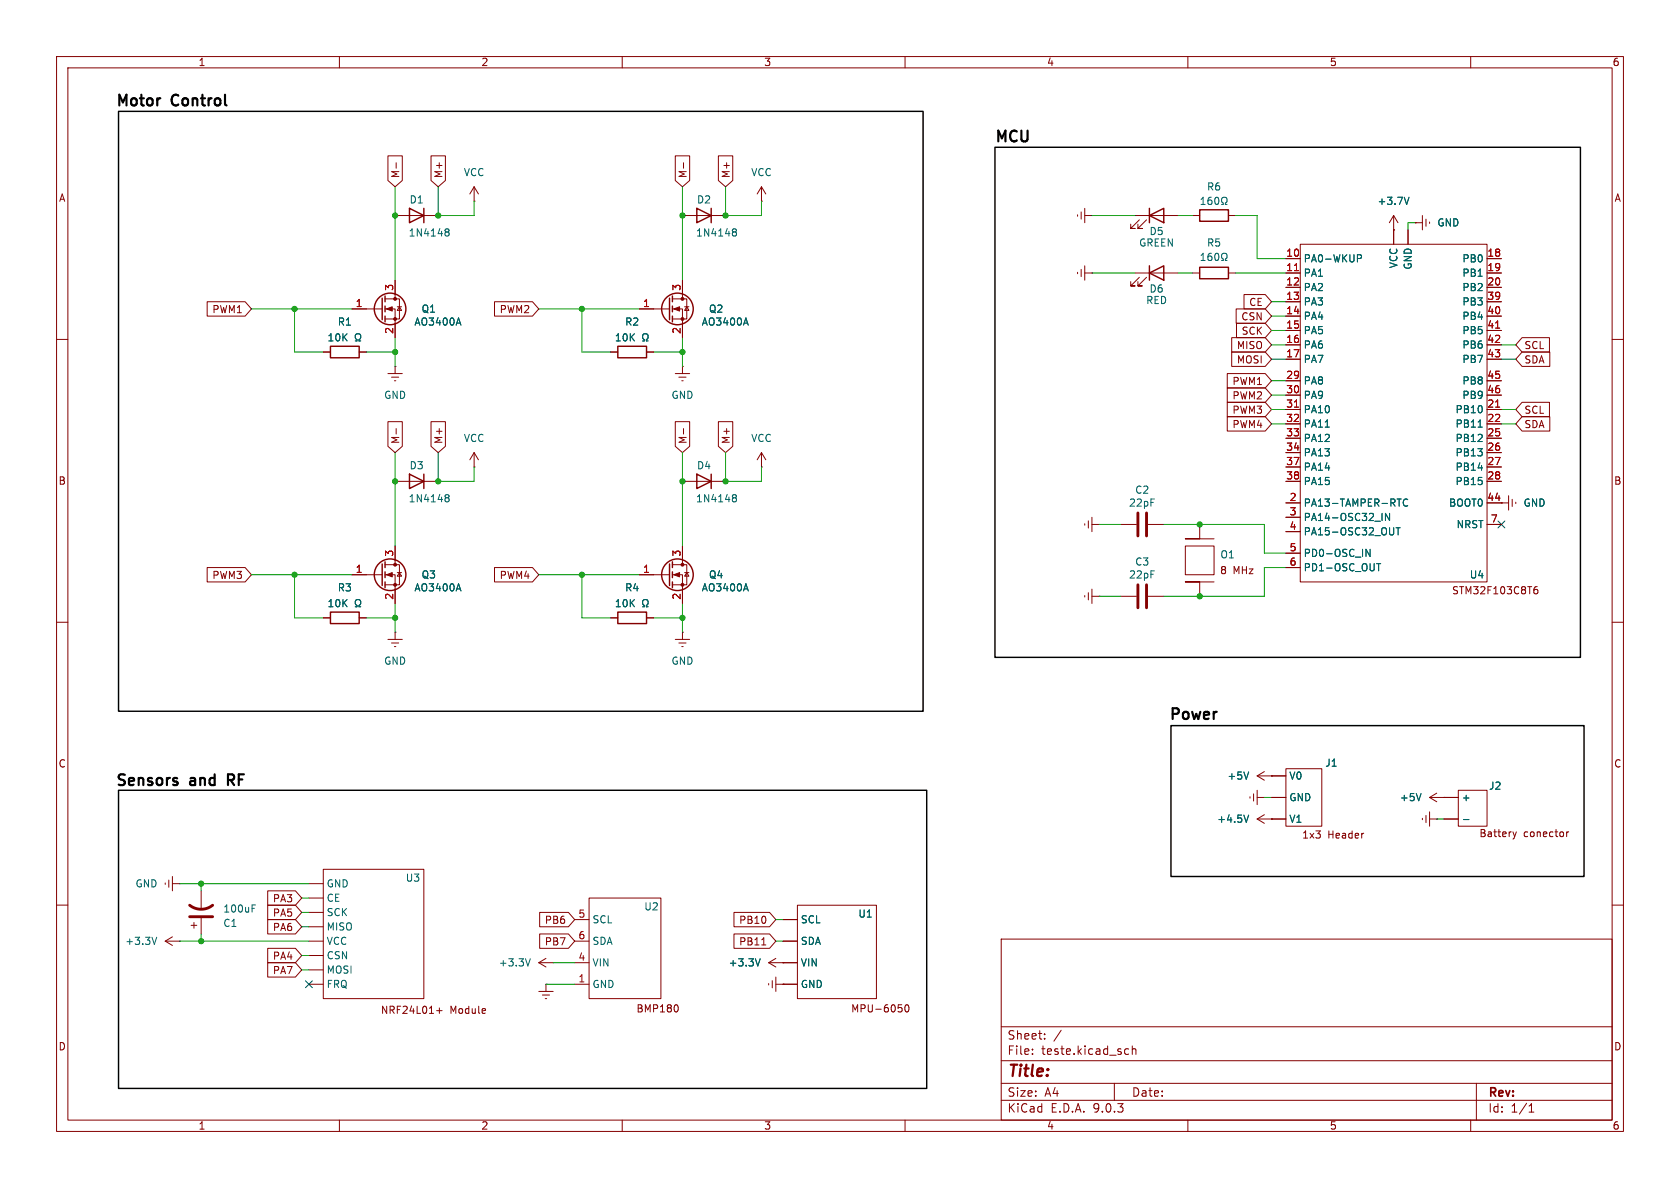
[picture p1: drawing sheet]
<svg xmlns="http://www.w3.org/2000/svg" width="297mm" height="210mm" viewBox="0 0 297 210" stroke-linecap="round" stroke-linejoin="round" font-family="sans-serif">
<g fill="none" stroke="#840000" stroke-width=".18">
<path d="M10 10h277v190h-277zM12 12h273v186h-273zM60 10v2M110 10v2M160 10v2M210 10v2M260 10v2M68.6 27.6h2.5v4.3l-1.3 1.1-1.2-1.1zM69.8 38.1h7.7M70 28.8v.9M76.2 27.6h2.5v4.3l-1.2 1.1-1.3-1.1zM83.8 35.6h.1"/>
<path d="M83.8 33v2.6M83.8 33l-.7 1.3M83.8 33l.8 1.3M119.4 27.6h2.5v4.3l-1.3 1.1-1.2-1.1zM120.6 38.1h7.7M120.8 28.8v.9M127 27.6h2.5v4.3l-1.2 1.1-1.3-1.1zM134.6 35.6h.1M134.6 33v2.6M134.6 33l-.7 1.3M134.6 33l.8 1.3M190.5 38v.2"/>
<path d="M191.1 37.5v1.2M191.8 36.8v2.6M191.8 38.1h1.2M193 38.1h.1M200.7 38.1h7.6M201.4 38.9l-1.5 1.5h.8h-.8v-.8M202.7 38.9l-1.5 1.5h.7h-.7v-.8M210.8 38.1h1.3M217.2 38.1h1.2M246.4 38.1v5.1M246.4 38.1l-.8 1.3M246.4 38.1l.7 1.3"/>
<path d="M250.2 39.4h.1M250.2 39.4h1.3M251.5 38.1v2.5M252.1 38.7v1.3M252.7 39.2v.3M36.6 53.3h6.7l1.1 1.3-1.1 1.3h-6.7zM62.2 54.6h5.4M68.1 52.8h2.5v3.6h-2.5M68.1 54.6h1.7v5.1M69.8 49.5v3.3M70.2 54.2h.8M70.6 54.2l.4 .7h-.8z"/>
<path d="M87.4 53.3h6.7l1.1 1.3-1.1 1.3h-6.7zM113 54.6h5.4M118.9 52.8h2.5v3.6h-2.5M118.9 54.6h1.7v5.1M120.6 49.5v3.3M121 54.2h.8M121.4 54.2l.4 .7h-.8zM190.5 48.1v.3M191.1 47.6v1.3M191.8 47v2.5M191.8 48.3h1.2M193 48.3h.1"/>
<path d="M200.7 48.3h7.6M201.4 49l-1.5 1.5h.8h-.8v-.7M202.7 49l-1.5 1.5h.7h-.7v-.7M210.8 48.3h1.3M217.2 48.3h1.2M217.7 59.7h6l1.1 1.3-1.1 1.2h-6zM218.5 54.6h5.2l1.1 1.3-1.1 1.3h-5.2zM218.6 57.1h5.1l1.1 1.3-1.1 1.3h-5.1zM219.9 52.1h3.8l1.1 1.2-1.1 1.3h-3.8zM227.3 48.3h2.6M227.3 45.7h2.6M227.3 50.8h2.6"/>
<path d="M227.3 53.3h2.6M227.3 55.9h2.6M227.3 58.4h2.6M229.9 43.2h33v59.7h-33zM246.4 40.6h.1M248.9 40.6v2.6M262.9 48.3h2.5M262.9 45.7h2.5M262.9 50.8h2.5M262.9 53.3h2.5M262.9 55.9h2.5M262.9 58.4h2.5"/>
<path d="M269.1 59.7h4.8v2.5h-4.8l-1.1-1.2zM10 60h2M57.1 62.2h1.3M63.5 62.2h1.3M68.6 74.5h2.5v4.4l-1.3 1.1-1.2-1.1zM68.6 66h2.5M69.2 66.7h1.3M69.7 67.3h.3M69.8 64.8h.1M69.8 64.8v1.2M70 75.8v.9M76.2 74.5h2.5v4.4l-1.2 1.1-1.3-1.1z"/>
<path d="M107.9 62.2h1.3M114.3 62.2h1.3M119.4 74.5h2.5v4.4l-1.3 1.1-1.2-1.1zM119.4 66h2.5M120 66.7h1.3M120.5 67.3h.3M120.6 64.8h.1M120.6 64.8v1.2M120.8 75.8v.9M127 74.5h2.5v4.4l-1.2 1.1-1.3-1.1zM217 71.1h6.7l1.1 1.3-1.1 1.3h-6.7zM217 68.6h6.7l1.1 1.3-1.1 1.2h-6.7z"/>
<path d="M217 66h6.7l1.1 1.3-1.1 1.3h-6.7zM217 73.7h6.7l1.1 1.2-1.1 1.3h-6.7zM217.7 62.2h6l1.1 1.3-1.1 1.3h-6zM227.3 67.3h2.6M227.3 61h2.6M227.3 63.5h2.6M227.3 69.9h2.6M227.3 72.4h2.6M227.3 74.9h2.6M227.3 77.5h2.6M262.9 67.3h2.5M262.9 61h2.5"/>
<path d="M262.9 63.5h2.5M262.9 69.9h2.5M262.9 72.4h2.5M262.9 74.9h2.5M262.9 77.5h2.5M269.1 62.2h4.9v2.6h-4.9l-1.1-1.3zM269.1 71.1h4.8v2.6h-4.8l-1.1-1.3zM269.1 73.7h4.9v2.5h-4.9l-1.1-1.3zM285 60h2M68.1 99.8h2.5v3.6h-2.5M69.8 85.1h7.7M69.8 96.5v3.3"/>
<path d="M83.8 82.6h.1M83.8 80l-.7 1.3M83.8 80l.8 1.3M83.8 80v2.6M118.9 99.8h2.5v3.6h-2.5M120.6 85.1h7.7M120.6 96.5v3.3M134.6 82.6h.1M134.6 80l-.7 1.3M134.6 80l.8 1.3M134.6 80v2.6M191.8 92.6v.2"/>
<path d="M192.4 92.1v1.2M193 92.7h1.3M193 91.4v2.6M194.3 92.7h.1M198.1 92.7h2.8M202.9 92.7h2.8M209.5 96.5h5.1v5.1h-5.1zM212.1 92.7v2.6h-2.6h5.1M227.3 85.1h2.6M227.3 88.9h2.6M227.3 80h2.6M227.3 82.6h2.6"/>
<path d="M227.3 91.4h2.6M227.3 94h2.6M227.3 97.8h2.6M262.9 85.1h2.5M262.9 88.9h3.8M262.9 92.7h2.5M262.9 80h2.5M262.9 82.6h2.5M265.4 88.9h.1M266.7 87.6v2.6M267.3 88.3v1.2M268 88.8v.2"/>
<path d="M10 110h2M36.6 100.3h6.7l1.1 1.3-1.1 1.3h-6.7zM57.1 109.2h1.3M62.2 101.6h5.4M63.5 109.2h1.3M68.1 101.6h1.7v5.1M68.6 113h2.5M69.2 113.7h1.3M69.7 114.3h.3M69.8 111.8h.1M69.8 111.8v1.2M70.2 101.2h.8"/>
<path d="M70.6 101.2l.4 .7h-.8zM87.4 100.3h6.7l1.1 1.3-1.1 1.3h-6.7zM107.9 109.2h1.3M113 101.6h5.4M114.3 109.2h1.3M118.9 101.6h1.7v5.1M119.4 113h2.5M120 113.7h1.3M120.5 114.3h.3M120.6 111.8h.1M120.6 111.8v1.2M121 101.2h.8"/>
<path d="M121.4 101.2l.4 .7h-.8zM191.8 105.3v.2M192.4 104.8v1.2M193 104.1v2.6M193 105.4h1.3M194.3 105.4h.1M198.1 105.4h2.8M202.9 105.4h2.8M214.6 102.9h-5.1h2.6v2.5M227.3 100.3h2.6M271.2 104.4l.2-.2h.2l.3 .2v.3l-.3 .3-.3-.1-.1-.2M271.8 103.7l-.4 .1-.2 .4"/>
<path d="M285 110h2M222.2 139.7v2.5M222.2 137.2l1.3 .7M222.2 137.2h5.1M223.5 136.4l-1.3 .8M224.8 137.2h.1M227.3 135.9h6.4v10.2h-6.4zM257.8 139.7h5.1v6.4h-5.1zM29.2 156.1v.2M29.8 155.6v1.2M30.5 156.2h1.2M30.5 154.9v2.6"/>
<path d="M31.7 156.2h.1M35.6 157.5v3.3M47.3 157.5h4.9l1.1 1.3-1.1 1.2h-4.9zM54.6 156.2h2.5M54.6 158.8h2.5M57.1 153.7h17.8v22.8h-17.8zM104.1 158.8h12.7v17.7h-12.7zM221 140.8v.3M221.6 140.3v1.3M222.2 141h1.3M222.2 144.8h5.1M222.2 144.8l1.3 .7"/>
<path d="M223.5 141h.1M223.5 144l-1.3 .8M224.8 144.8h.1M224.8 141h2.5M251.5 144.7v.2M252.1 144.1v1.3M252.7 141h5.1M252.7 144.8h1.3M252.7 143.5v2.6M252.7 141l1.3 .7M254 144.8h.1M254 140.2l-1.3 .8"/>
<path d="M255.3 141h.1M255.3 144.8h2.5M267.5 147.1l.3 .8M267.8 147.9l-.2 .4M268.1 147.1l-.3 .8M277 147.1v.8M277.3 147.1l-.3 .2M10 160h2M29.2 166.4h2.5M29.2 166.4l1.3 .7M30.5 165.6l-1.3 .8M31.7 166.4h.1"/>
<path d="M33.8 163.6h1M34.3 163.1v1M35.6 162.3v2.8M47.3 167.6h4.9l1.1 1.3-1.1 1.3h-4.9zM47.3 162.6h4.9l1.1 1.2-1.1 1.3h-4.9zM47.3 160h4.9l1.1 1.3-1.1 1.3h-4.9zM47.3 170.2h4.9l1.1 1.3-1.1 1.2h-4.9zM54.6 161.3h2.5M54.6 163.8h2.5M54.6 166.4h2.5M54.6 168.9h2.5M54.6 171.5h2.5"/>
<path d="M54.6 174h2.5M77.2 178.7h1M77.7 178.2v.9M95.2 170.2l1.3 .7M95.2 170.2h2.6M95.2 175.3h2.6M95.4 165.1h5.1l1.1 1.3-1.1 1.2h-5.1zM95.4 161.3h5.1l1.1 1.3-1.1 1.2h-5.1zM95.9 175.9h1.3M96.4 176.5h.2M96.5 174h.1M96.5 169.4l-1.3 .8"/>
<path d="M96.5 174v1.3M97.8 170.2h.1M101.6 166.4h2.5M101.6 174h2.5M101.6 170.2h2.5M101.6 162.6h2.5M119.7 177.7l.2 .4-.2 .7M129.8 165.1h6.2l1.2 1.3-1.2 1.2h-6.2zM129.8 161.3h6.2l1.2 1.3-1.2 1.2h-6.2zM134.7 167h.7M135.9 170.2h5.1M135.9 173.9v.2"/>
<path d="M135.9 170.2l1.3 .7M136.5 173.4v1.2M137.2 174h3.8M137.2 172.7v2.6M137.2 169.4l-1.3 .8M138.4 174h.1M138.4 170.2h.1M138.4 166.4h2.6M138.4 162.6h2.6M141 160h13.9v16.5h-13.9zM158.8 177.6h.6M159.4 178.2l.1 .1-.1 .5"/>
<path d="M160.1 177.7l.2-.1a.68 .68 0 0 1 .4 .7 .68 .68 0 0 1-.4 .6l-.2-.1-.1-.4zM177 166h108v32h-108zM285 160h2M60 198v2M110 198v2M160 198v2M177 194.5h108M177 191.5h108M177 187.5h108M177 181.5h108M182.5 186.3v.1M182.5 185.5v.1"/>
<path d="M184.7 183.6v.1M184.7 182.8v.1M187.6 182.1l-1.3 2M197 191.5v3M199 186.3h.5M199 185.5h.5M200.2 185.5l.2-.1 .3 .1 .1 .9M200.2 184.9v1.5M210 198v2M260 198v2M261 191.5v6.5M270.3 196.6h.9"/>
<path d="M270.3 195.5l.4-.4v1.5"/>
</g>
<g fill="none" stroke="#840000" stroke-width=".25">
<path d="M72.4 36.8l2.5 1.3-2.5 1.3zM74.9 36.8v2.6M123.2 36.8l2.5 1.3-2.5 1.3zM125.7 36.8v2.6M203.2 38.1l2.5-1.3v2.6zM203.2 36.8v2.6M212.1 37.1h5.1v2h-5.1zM67.6 52.7v3.8M68.1 52.3v1M68.1 54.1v1M68.1 55.9v1M118.4 52.7v3.8"/>
<path d="M118.9 52.3v1M118.9 54.1v1M118.9 55.9v1M203.2 48.3l2.5-1.3v2.5zM203.2 47v2.5M212.1 47.2h5.1v2.1h-5.1zM58.4 61.2h5.1v2h-5.1zM109.2 61.2h5.1v2h-5.1zM67.6 99.7v3.8M68.1 99.3v1M72.4 83.8l2.5 1.3-2.5 1.3zM74.9 83.8v2.6"/>
<path d="M118.4 99.7v3.8M118.9 99.3v1M123.2 83.8l2.5 1.3-2.5 1.3zM125.7 83.8v2.6M58.4 108.2h5.1v2h-5.1zM68.1 101.1v1M68.1 102.9v1M109.2 108.2h5.1v2h-5.1zM118.9 101.1v1M118.9 102.9v1"/>
<circle cx="69" cy="54.6" r="2.79"/>
<circle cx="119.8" cy="54.6" r="2.79"/>
<circle cx="69" cy="101.6" r="2.79"/>
<circle cx="119.8" cy="101.6" r="2.79"/>
</g>
<g fill="none" stroke="#006464" stroke-width=".18">
<path d="M212.3 36.1h.8M212.3 35.2l.4-.3v1.2M214.1 34.9h-.3a.86 .86 0 0 0 0 1.2l.4-.1 .1-.4-.3-.2h-.3l-.2 .2M214.9 35l.2-.1a.68 .68 0 0 1 .4 .6 .68 .68 0 0 1-.4 .6l-.2-.1-.1-.3zM216 36.1h.3v-.2a.54 .54 0 0 1-.3-.7 .54 .54 0 0 1 .7-.3 .58 .58 0 0 1-.1 1v.2h.3M249.1 34.9l-.4 1.2M78.8 40.5h.4l.1 .1 .1 .2-.2 .2M78.8 40.9l.1 .1M78.9 41h.3M78.9 41l-.1 .1M79.2 41l.2 .2-.1 .4-.1 .1h-.4M81.1 56.2l.4 1.3"/>
<path d="M129.6 40.5h.4l.1 .1 .1 .2-.2 .2M129.6 40.9l.1 .1M129.7 41h.3M129.7 41l-.1 .1M130 41l.2 .2-.1 .4-.1 .1h-.4M131.9 56.2l.4 1.3M212.3 45.1l.4-.3v1.2M212.3 46h.8M214.1 44.8h-.3a.86 .86 0 0 0 0 1.2l.4-.1 .1-.4-.3-.2h-.2l-.3 .2M214.9 44.9l.2-.1a.68 .68 0 0 1 .4 .6 .68 .68 0 0 1-.4 .6l-.2-.1-.1-.3zM216 46h.3v-.2a.54 .54 0 0 1-.3-.7 .54 .54 0 0 1 .7-.3 .58 .58 0 0 1-.1 1v.2h.3M240 45h.5l.2 .3-.1 .3-.6 .1"/>
<path d="M62.8 60.3h.3v-.3a.54 .54 0 0 1-.3-.7 .54 .54 0 0 1 .8-.2 .58 .58 0 0 1-.1 .9v.3h.3M113.6 60.3h.3v-.3a.54 .54 0 0 1-.3-.7 .54 .54 0 0 1 .8-.2 .58 .58 0 0 1-.1 .9v.3h.3M234.3 75.5h.7M261.3 75.5h.7M78.8 87.5l.4-.1 .1 .2 .1 .1-.2 .3M78.8 87.9l.1 .1M78.9 88h.3M78.9 88l-.1 .1M79.2 88l.2 .2-.1 .4-.1 .1h-.4M129.6 87.9l.1 .1M129.6 87.5l.4-.1 .1 .2 .1 .1-.2 .3M129.7 88h.3"/>
<path d="M129.7 88l-.1 .1M130 88l.2 .2-.1 .4-.1 .1h-.4M242.2 97.1v1.3l-.7-1.3v1.3M243.4 99.6h.7M243.7 99.6v1.3M245.7 90.7v1.3l-.8-1.3v1.3M246.8 93.3h.7M247 88.2h.7M247.2 93.3v1.3M248.9 88.3a.6 .6 0 0 0-.9 .5 .6 .6 0 0 0 .6 .7l.3-.1M62.8 107.3h.3v-.3a.54 .54 0 0 1-.3-.7 .54 .54 0 0 1 .8-.3 .58 .58 0 0 1-.1 1v.3h.3M81.1 103.2l.4 1.3"/>
<path d="M113.6 107.3h.3v-.3a.54 .54 0 0 1-.3-.7 .54 .54 0 0 1 .8-.3 .58 .58 0 0 1-.1 1v.3h.3M131.9 103.2l.4 1.3M220.7 136.5l-.4 1.2M44.6 160h.6M220.7 144.1l-.4 1.3M251.2 140.3l-.4 1.2M258.7 144.9h1M27.7 165.7l-.4 1.2M44.6 160.6h.4M93.7 169.5l-.4 1.3M134.4 169.5l-.4 1.3"/>
</g>
<g fill="#840000" stroke="#840000" stroke-width=".18">
<path d="M119.1 101.6l1-.4v.8z"/>
<path d="M68.3 101.6l1-.4v.8z"/>
<path d="M68.3 54.6l1-.4v.8z"/>
<path d="M119.1 54.6l1-.4v.8z"/>
<circle cx="120.6" cy="99.8" r=".25"/>
<circle cx="120.6" cy="103.4" r=".25"/>
<circle cx="69.8" cy="99.8" r=".25"/>
<circle cx="69.8" cy="103.4" r=".25"/>
<circle cx="69.8" cy="52.8" r=".25"/>
<circle cx="69.8" cy="56.4" r=".25"/>
<circle cx="120.6" cy="52.8" r=".25"/>
<circle cx="120.6" cy="56.4" r=".25"/>
</g>
<path d="M201.2 90.7v4M202.7 90.7v4M201.2 103.4v4M202.7 103.4v4M33.5 160a3.3 3.3 0 0 0 4.1 0M33.5 162.1h4.1" fill="none" stroke="#840000" stroke-width=".51"/>
<path d="M228.8 47.8h.8M264.4 58h.7M228.8 72h.8M264.4 72h.7" fill="none" stroke="#a90000" stroke-width=".18"/>
<g fill="none" stroke="#009600" stroke-width=".18">
<path d="M69.8 33v16.5M77.5 33v5.1h6.3v-2.5M120.6 33v16.5M128.3 33v5.1h6.3v-2.5M193 38.1h7.7M208.3 38.1h2.5M218.4 38.1h3.8v7.6h5.1M250.2 39.4h-1.3v1.2M44.4 54.6h17.8M52.1 54.6v7.6h5M69.8 59.7v5.1M95.2 54.6h17.8"/>
<path d="M102.9 54.6v7.6h5M120.6 59.7v5.1M193 48.3h7.7M208.3 48.3h2.5M218.4 48.3h8.9M224.8 55.9h2.5M224.8 58.4h2.5M224.8 53.3h2.5M64.8 62.2h5M115.6 62.2h5M224.8 67.3h2.5M224.8 69.9h2.5"/>
<path d="M224.8 74.9h2.5M224.8 72.4h2.5M224.8 63.5h2.5M224.8 61h2.5M265.4 74.9h2.6M265.4 72.4h2.6M265.4 63.5h2.6M265.4 61h2.6M69.8 80v16.5M77.5 80v5.1h6.3v-2.5M120.6 80v16.5M128.3 80v5.1h6.3v-2.5"/>
<path d="M194.3 92.7h3.8M205.7 92.7h17.8v5.1h3.8M44.4 101.6h17.8M52.1 101.6v7.6h5M64.8 109.2h5M69.8 106.7v5.1M95.2 101.6h17.8M102.9 101.6v7.6h5M115.6 109.2h5M120.6 106.7v5.1M194.3 105.4h3.8M227.3 100.3h-3.8v5.1h-17.8"/>
<path d="M31.7 156.2h22.9M35.6 156.2v1.3M53.3 158.8h1.3M223.5 141h1.3M254 144.8h1.3M31.7 166.4h22.9M35.6 165.1v1.3M53.3 168.9h1.3M53.3 161.3h1.3M53.3 171.5h1.3M53.3 163.8h1.3M96.5 174h5.1"/>
<path d="M97.8 170.2h3.8M137.2 166.4h1.2M137.2 162.6h1.2"/>
</g>
<path d="M264.8 92.1l1.2 1.2M266 92.1l-1.2 1.2M54 173.4l1.2 1.2M55.2 173.4l-1.2 1.2" fill="none" stroke="#000084" stroke-width=".18"/>
<path d="M21 19.7h142.2v106h-142.2zM175.9 26h103.5v90.2h-103.5zM21 139.7h142.8v52.7h-142.8zM207 128.3h73v26.6h-73z" fill="none" stroke="#000" stroke-width=".25"/>
<g fill="#009600" stroke="#009600" stroke-width=".18">
<circle cx="52.1" cy="54.6" r=".46"/>
<circle cx="69.8" cy="38.1" r=".46"/>
<circle cx="77.5" cy="85.1" r=".46"/>
<circle cx="52.1" cy="101.6" r=".46"/>
<circle cx="69.8" cy="85.1" r=".46"/>
<circle cx="69.8" cy="62.2" r=".46"/>
<circle cx="77.5" cy="38.1" r=".46"/>
<circle cx="120.6" cy="38.1" r=".46"/>
<circle cx="128.3" cy="38.1" r=".46"/>
<circle cx="128.3" cy="85.1" r=".46"/>
<circle cx="120.6" cy="62.2" r=".46"/>
<circle cx="120.6" cy="109.2" r=".46"/>
<circle cx="120.6" cy="85.1" r=".46"/>
<circle cx="102.9" cy="54.6" r=".46"/>
<circle cx="102.9" cy="101.6" r=".46"/>
<circle cx="35.6" cy="156.2" r=".46"/>
<circle cx="35.6" cy="166.4" r=".46"/>
<circle cx="69.8" cy="109.2" r=".46"/>
<circle cx="212.1" cy="92.7" r=".46"/>
<circle cx="212.1" cy="105.4" r=".46"/>
</g>
<text font-size="2.8" fill="#840000" x="178" y="190.9">Title:</text>
<g font-size="2.7">
<text x="20.3" y="19.3">Motor</text>
<text x="30.4" y="19.3">Control</text>
<text x="175.7" y="25.7">MCU</text>
<text x="206.5" y="127.8">Power</text>
<text x="20.2" y="139.5">Sensors</text>
<text x="33.6" y="139.5">and</text>
<text x="41" y="139.5">RF</text>
</g>
<g font-size="2.1" fill="#840000">
<text x="178" y="184">Sheet:</text>
<text x="178" y="186.7">File:</text>
<text x="184.1" y="186.7">teste.kicad_sch</text>
<text x="178" y="196.9">KiCad</text>
<text x="178" y="194.1">Size:</text>
<text x="184.7" y="194.1">A4</text>
<text x="185.7" y="196.9">E.D.A.</text>
<text x="193.3" y="196.9">9.0.3</text>
<text x="200" y="194.1">Date:</text>
<text x="263" y="194.3">Rev:</text>
<text x="263" y="196.9">Id:</text>
<text x="267.1" y="196.9">1/1</text>
</g>
<g font-size="1.8" fill="#840000">
<text x="35" y="11.9">1</text>
<text x="85" y="11.9">2</text>
<text x="135" y="11.9">3</text>
<text x="185" y="11.9">4</text>
<text x="235" y="11.9">5</text>
<text x="285" y="11.9">6</text>
<text x="10.3" y="35.9">A</text>
<text x="70.8" y="31.6" transform="rotate(-90 70.8 31.6)">M-</text>
<text x="78.4" y="31.6" transform="rotate(-90 78.4 31.6)">M+</text>
<text x="121.6" y="31.6" transform="rotate(-90 121.6 31.6)">M-</text>
<text x="129.2" y="31.6" transform="rotate(-90 129.2 31.6)">M+</text>
<text x="285.3" y="35.9">A</text>
<text x="37.4" y="55.6">PWM1</text>
<text x="88.2" y="55.6">PWM2</text>
<text x="219.3" y="56.8">CSN</text>
<text x="219.4" y="59.4">SCK</text>
<text x="220.7" y="54.3">CE</text>
<text x="218.6" y="64.5">MOSI</text>
<text x="218.6" y="61.9">MISO</text>
<text x="269.4" y="61.9">SCL</text>
<text x="269.4" y="64.5">SDA</text>
<text x="217.8" y="70.8">PWM2</text>
<text x="217.8" y="68.3">PWM1</text>
<text x="217.8" y="73.3">PWM3</text>
<text x="217.8" y="75.9">PWM4</text>
<text x="269.4" y="73.3">SCL</text>
<text x="269.4" y="75.9">SDA</text>
<text x="70.8" y="78.6" transform="rotate(-90 70.8 78.6)">M-</text>
<text x="78.4" y="78.6" transform="rotate(-90 78.4 78.6)">M+</text>
<text x="121.6" y="78.6" transform="rotate(-90 121.6 78.6)">M-</text>
<text x="129.2" y="78.6" transform="rotate(-90 129.2 78.6)">M+</text>
<text x="10.3" y="85.9">B</text>
<text x="285.3" y="85.9">B</text>
<text x="215.6" y="101.7">8</text>
<text x="218" y="101.7">MHz</text>
<text x="37.4" y="102.6">PWM3</text>
<text x="88.2" y="102.6">PWM4</text>
<text x="256.6" y="105.3">STM32F103C8T6</text>
<text x="10.3" y="135.9">C</text>
<text x="285.3" y="135.9">C</text>
<text x="230.1" y="148.4">1x3</text>
<text x="234.7" y="148.4">Header</text>
<text x="261.4" y="148.2">Battery</text>
<text x="269.3" y="148.2">conector</text>
<text x="48.1" y="159.7">PA3</text>
<text x="48.1" y="164.8">PA6</text>
<text x="48.1" y="162.2">PA5</text>
<text x="96.2" y="167.3">PB7</text>
<text x="96.2" y="163.5">PB6</text>
<text x="130.6" y="167.3">PB11</text>
<text x="130.6" y="163.5">PB10</text>
<text x="48.1" y="169.9">PA4</text>
<text x="48.1" y="172.4">PA7</text>
<text x="67.2" y="179.4">NRF24L01+</text>
<text x="79.5" y="179.4">Module</text>
<text x="112.4" y="179.2">BMP180</text>
<text x="150.4" y="179.2">MPU-6050</text>
<text x="10.3" y="185.9">D</text>
<text x="285.3" y="185.9">D</text>
<text x="35" y="199.9">1</text>
<text x="85" y="199.9">2</text>
<text x="135" y="199.9">3</text>
<text x="185" y="199.9">4</text>
<text x="235" y="199.9">5</text>
<text x="285" y="199.9">6</text>
</g>
<g font-size="1.8" fill="#006464">
<text x="81.9" y="31.3">VCC</text>
<text x="132.7" y="31.3">VCC</text>
<text x="213.3" y="33.9">R6</text>
<text x="72.3" y="36.2">D1</text>
<text x="123.1" y="36.2">D2</text>
<text x="203.1" y="41.8">D5</text>
<text x="243.4" y="36.4">+3.7V</text>
<text x="254" y="40.2">GND</text>
<text x="72.2" y="42">1N4148</text>
<text x="123" y="42">1N4148</text>
<text x="201.3" y="43.8">GREEN</text>
<text x="213.3" y="43.8">R5</text>
<text x="230.4" y="46.6">PA0-WKUP</text>
<text x="247.2" y="47.5" transform="rotate(-90 247.2 47.5)">VCC</text>
<text x="249.8" y="47.8" transform="rotate(-90 249.8 47.8)">GND</text>
<text x="258.4" y="46.6">PB0</text>
<text x="202.5" y="53.9">RED</text>
<text x="203.1" y="51.9">D6</text>
<text x="230.4" y="49.1">PA1</text>
<text x="230.4" y="51.7">PA2</text>
<text x="258.4" y="49.1">PB1</text>
<text x="258.4" y="51.7">PB2</text>
<text x="59.6" y="57.8">R1</text>
<text x="73.2" y="57.8">AO3400A</text>
<text x="74.4" y="55.5">Q1</text>
<text x="110.4" y="57.8">R2</text>
<text x="124" y="57.8">AO3400A</text>
<text x="125.2" y="55.5">Q2</text>
<text x="230.4" y="54.2">PA3</text>
<text x="230.4" y="56.7">PA4</text>
<text x="230.4" y="59.3">PA5</text>
<text x="258.4" y="54.2">PB3</text>
<text x="258.4" y="56.7">PB4</text>
<text x="258.4" y="59.3">PB5</text>
<text x="57.8" y="60.6">10K</text>
<text x="108.6" y="60.6">10K</text>
<text x="230.4" y="61.8">PA6</text>
<text x="230.4" y="64.4">PA7</text>
<text x="258.4" y="61.8">PB6</text>
<text x="258.4" y="64.4">PB7</text>
<text x="67.8" y="70.7">GND</text>
<text x="118.6" y="70.7">GND</text>
<text x="230.4" y="68.2">PA8</text>
<text x="230.4" y="70.7">PA9</text>
<text x="258.4" y="68.2">PB8</text>
<text x="258.4" y="70.7">PB9</text>
<text x="230.4" y="73.3">PA10</text>
<text x="230.4" y="75.8">PA11</text>
<text x="257.2" y="73.3">PB10</text>
<text x="257.2" y="75.8">PB11</text>
<text x="72.3" y="83.2">D3</text>
<text x="81.9" y="78.3">VCC</text>
<text x="123.1" y="83.2">D4</text>
<text x="132.7" y="78.3">VCC</text>
<text x="230.4" y="78.3">PA12</text>
<text x="230.4" y="80.9">PA13</text>
<text x="230.4" y="83.4">PA14</text>
<text x="257.2" y="78.3">PB12</text>
<text x="257.2" y="80.9">PB13</text>
<text x="257.2" y="83.4">PB14</text>
<text x="72.2" y="89">1N4148</text>
<text x="123" y="89">1N4148</text>
<text x="199.5" y="89.8">22pF</text>
<text x="200.6" y="87.5">C2</text>
<text x="230.4" y="86">PA15</text>
<text x="230.4" y="89.8">PA13-TAMPER-RTC</text>
<text x="256.1" y="89.8">BOOT0</text>
<text x="257.2" y="86">PB15</text>
<text x="269.2" y="89.8">GND</text>
<text x="230.4" y="92.3">PA14-OSC32_IN</text>
<text x="230.4" y="94.8">PA15-OSC32_OUT</text>
<text x="257.4" y="93.6">NRST</text>
<text x="200.6" y="100.2">C3</text>
<text x="215.7" y="98.9">O1</text>
<text x="230.4" y="98.7">PD0-OSC_IN</text>
<text x="230.4" y="101.2">PD1-OSC_OUT</text>
<text x="57.8" y="107.5">10K</text>
<text x="59.6" y="104.7">R3</text>
<text x="73.2" y="104.7">AO3400A</text>
<text x="74.4" y="102.5">Q3</text>
<text x="108.6" y="107.5">10K</text>
<text x="110.4" y="104.7">R4</text>
<text x="124" y="104.7">AO3400A</text>
<text x="125.2" y="102.5">Q4</text>
<text x="199.5" y="102.5">22pF</text>
<text x="259.7" y="102.5">U4</text>
<text x="67.8" y="117.7">GND</text>
<text x="118.6" y="117.7">GND</text>
<text x="234.2" y="135.7">J1</text>
<text x="216.9" y="138">+5V</text>
<text x="227.8" y="138">V0</text>
<text x="227.8" y="141.8">GND</text>
<text x="247.4" y="141.8">+5V</text>
<text x="258.3" y="141.8">+</text>
<text x="263.2" y="139.8">J2</text>
<text x="215.1" y="145.6">+4.5V</text>
<text x="227.8" y="145.6">V1</text>
<text x="23.9" y="157.1">GND</text>
<text x="39.4" y="161.5">100uF</text>
<text x="57.7" y="157.1">GND</text>
<text x="57.7" y="159.6">CE</text>
<text x="71.6" y="156.1">U3</text>
<text x="113.8" y="161.1">U2</text>
<text x="22" y="167.2">+3.3V</text>
<text x="39.4" y="164.1">C1</text>
<text x="57.7" y="162.2">SCK</text>
<text x="57.7" y="164.7">MISO</text>
<text x="57.7" y="167.2">VCC</text>
<text x="104.6" y="163.4">SCL</text>
<text x="104.6" y="167.2">SDA</text>
<text x="141.5" y="163.4">SCL</text>
<text x="141.5" y="167.2">SDA</text>
<text x="151.6" y="162.4">U1</text>
<text x="57.7" y="169.8">CSN</text>
<text x="57.7" y="172.3">MOSI</text>
<text x="88.1" y="171">+3.3V</text>
<text x="104.6" y="171">VIN</text>
<text x="128.7" y="171">+3.3V</text>
<text x="141.5" y="171">VIN</text>
<text x="57.7" y="174.9">FRQ</text>
<text x="104.6" y="174.9">GND</text>
<text x="141.5" y="174.9">GND</text>
</g>
<g font-size="1.8" fill="#a90000">
<text x="227.3" y="45.5">10</text>
<text x="262.8" y="45.5">18</text>
<text x="69.6" y="51.5" transform="rotate(-90 69.6 51.5)">3</text>
<text x="120.4" y="51.5" transform="rotate(-90 120.4 51.5)">3</text>
<text x="227.3" y="48">11</text>
<text x="227.3" y="50.5">12</text>
<text x="227.3" y="53.1">13</text>
<text x="262.8" y="48">19</text>
<text x="262.8" y="50.5">20</text>
<text x="262.8" y="53.1">39</text>
<text x="62.8" y="54.4">1</text>
<text x="69.6" y="59.1" transform="rotate(-90 69.6 59.1)">2</text>
<text x="113.6" y="54.4">1</text>
<text x="120.4" y="59.1" transform="rotate(-90 120.4 59.1)">2</text>
<text x="227.3" y="55.6">14</text>
<text x="227.3" y="58.2">15</text>
<text x="262.8" y="55.6">40</text>
<text x="262.8" y="58.2">41</text>
<text x="227.3" y="60.7">16</text>
<text x="227.3" y="63.2">17</text>
<text x="262.8" y="60.7">42</text>
<text x="262.8" y="63.2">43</text>
<text x="227.3" y="67.1">29</text>
<text x="227.3" y="69.6">30</text>
<text x="262.8" y="67.1">45</text>
<text x="262.8" y="69.6">46</text>
<text x="227.3" y="72.1">31</text>
<text x="227.3" y="74.7">32</text>
<text x="227.3" y="77.2">33</text>
<text x="262.8" y="72.1">21</text>
<text x="262.8" y="74.7">22</text>
<text x="262.8" y="77.2">25</text>
<text x="227.3" y="79.8">34</text>
<text x="227.3" y="82.3">37</text>
<text x="262.8" y="79.8">26</text>
<text x="262.8" y="82.3">27</text>
<text x="227.3" y="84.8">38</text>
<text x="227.9" y="88.6">2</text>
<text x="262.8" y="84.8">28</text>
<text x="262.8" y="88.6">44</text>
<text x="227.9" y="91.2">3</text>
<text x="227.9" y="93.7">4</text>
<text x="263.5" y="92.5">7</text>
<text x="62.8" y="101.3">1</text>
<text x="69.6" y="98.5" transform="rotate(-90 69.6 98.5)">3</text>
<text x="113.6" y="101.3">1</text>
<text x="120.4" y="98.5" transform="rotate(-90 120.4 98.5)">3</text>
<text x="227.9" y="97.5">5</text>
<text x="227.9" y="100.1">6</text>
<text x="69.6" y="106.1" transform="rotate(-90 69.6 106.1)">2</text>
<text x="120.4" y="106.1" transform="rotate(-90 120.4 106.1)">2</text>
<text x="102.2" y="162.3">5</text>
<text x="102.2" y="166.1">6</text>
<text x="102.2" y="169.9">4</text>
<text x="102.2" y="173.7">1</text>
</g>
</svg>
